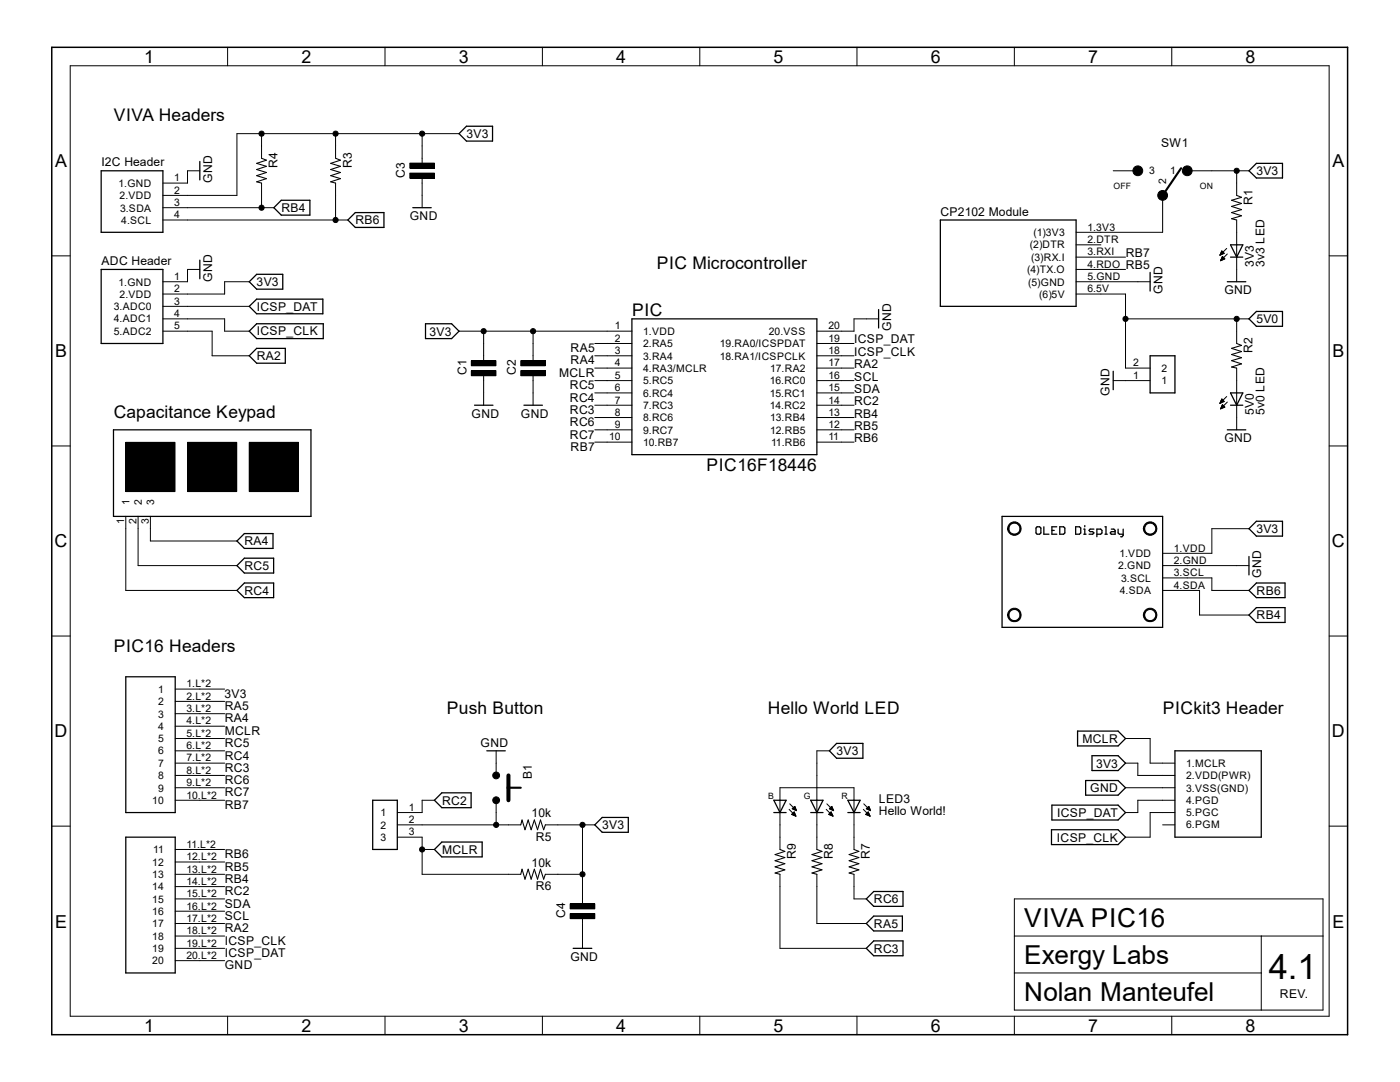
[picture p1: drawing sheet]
<svg xmlns="http://www.w3.org/2000/svg" width="279mm" height="216mm" viewBox="0 0 279 216" stroke-linecap="round" stroke-linejoin="round" font-family="sans-serif">
<g fill="none" stroke="#000" stroke-width=".25">
<path d="M20.2 34.1h12.3v12.3h-12.3zM39.9 32.2v3.7M56.1 40h5.7v2.9h-5.7l-1.4-1.5zM91.6 26.7l1.5-1.5h5.2v3h-5.2zM250.7 32.6h5.2v2.9h-5.2l-1.4-1.4zM20.2 53.8h12.3v14.7h-12.3zM39.9 51.9v3.7M49.7 56.2l1.5-1.5h5.2v3h-5.2zM69.4 43.9l1.5-1.5h5.7v3h-5.7zM82.4 41.4h3.7M187.7 43.9h27.1v17.2h-27.1zM229.5 54.4v3.7"/>
<path d="M244.9 56.2h3.7M245.6 48.9h2.4l-1.2 2.4zM245.6 51.3h2.4M49.7 66.1l1.5-1.5h13.3v3h-13.3zM49.7 61.1l1.5-1.4h13.2v2.9h-13.2zM49.7 71l1.5-1.5h5.7v3h-5.7zM84.9 64.6h5.2l1.5 1.5-1.5 1.5h-5.2zM126.1 63.6h36.9v27.1h-36.9zM175.3 61.8v3.6M222.2 74.1v3.7M229.5 71h5v7.4h-5zM245.6 78.4h2.4l-1.2 2.5z"/>
<path d="M250.7 62.1h5.2v3h-5.2l-1.4-1.5zM22.6 85.8h39.5v17.2h-39.5zM94.7 80.9h3.7M104.6 80.9h3.6M244.9 85.8h3.7M245.6 80.9h2.4M47.3 112.9l1.5-1.5h5.8v2.9h-5.8zM47.3 117.8l1.5-1.5h5.8v3h-5.8zM47.3 107.9l1.5-1.4h5.7v2.9h-5.7zM200 103h32v22.2h-32zM207 105.1h.5l.2 .3v.9l-.2 .3h-.5l-.2-.3v-.9zM208.3 105.1v1.5h1"/>
<path d="M209.9 105.8h.5M210.9 105.1h-1v1.5h1M211.5 105.1h.8l.2 .3v.9l-.2 .3h-.8zM214.7 105.1h.7l.3 .3v.9l-.3 .3h-.7zM216.3 106.6h.4M216.3 105.6h.2v1M216.5 104.9v.2M218.3 105.6h-.7l-.3 .2 .3 .3h.5l.2 .2-.2 .3h-.8M218.9 106.6h.8l.2-.3v-.5l-.2-.2h-.8v1.5M220.5 105.1h.2v1.5M220.5 106.6h.5M221.8 105.6h.5l.2 .2v.8h-.7l-.2-.3 .2-.2h.7"/>
<path d="M223.1 105.6v.7l.3 .3h.8M224.2 105.6v1.2l-.3 .3h-.3M249.3 111v3.7M250.7 116.3h5.8v3h-5.8l-1.4-1.5zM250.7 104h5.2v3h-5.2l-1.4-1.5zM25.1 135h9.9v27.1h-9.9zM250.7 121.2h5.8v3h-5.8l-1.4-1.5zM74.4 159.7h4.9v9.8h-4.9zM88.2 158.2h5.8v3h-5.8l-1.5-1.5zM97.2 149.8h3.6M154.4 159.7h2.5l-1.2 2.4zM161.8 159.7h2.5l-1.3 2.4z"/>
<path d="M167 148.3h5.2v3h-5.2l-1.5-1.5zM169.2 159.7h2.5l-1.3 2.4zM215.1 145.9h8l1.5 1.5-1.5 1.4h-8zM216.7 155.7h6.4l1.5 1.5-1.5 1.5h-6.4zM217.9 150.8h5.2l1.5 1.5-1.5 1.5h-5.2zM234.5 149.8h17.2v17.2h-17.2zM25.1 167h9.9v27.1h-9.9zM88.2 168h8v3h-8l-1.5-1.5zM120.2 163.1h5.2v3h-5.2l-1.5-1.5zM154.4 162.1h2.5M161.8 162.1h2.5M169.2 162.1h2.5"/>
<path d="M172.9 179.4l1.5-1.5h5.8v2.9h-5.8zM209.8 165.6h13.3l1.5 1.4-1.5 1.5h-13.3zM209.9 160.7h13.2l1.5 1.4-1.5 1.5h-13.2zM114.4 189.2h3.7M172.9 184.3l1.5-1.5h5.7v3h-5.7zM174.4 187.7h5.8v3h-5.8l-1.5-1.5z"/>
</g>
<path d="M52.2 31.6l1 .4-2 .6 2 .6-2 .6 2 .6-2 .7 2 .5-2 .7 1 .2M67 31.6l.9 .4-1.9 .6 1.9 .6-1.9 .6 1.9 .6-1.9 .7 1.9 .5-1.9 .7 1 .2M246.8 39l1 .4-2 .6 2 .6-2 .6 2 .6-2 .6 2 .7-2 .5 1 .3M246.8 68.5l1 .4-2 .6 2 .6-2 .6 2 .7-2 .6 2 .6-2 .6 1 .2M103.9 164.6l.3-1 .6 2 .6-2 .6 2 .6-2 .7 2 .6-2 .6 2 .3-1M103.9 174.5l.3-1.1 .6 2 .6-2 .6 2 .6-2 .7 2 .6-2 .6 2 .3-.9M155.7 169.5l.9 .4-1.9 .6 1.9 .6-1.9 .6 1.9 .6-1.9 .7 1.9 .6-1.9 .6 1 .3M163 169.5l1 .4-1.9 .6 1.9 .6-1.9 .6 1.9 .6-1.9 .7 1.9 .6-1.9 .6 .9 .3M170.4 169.5l1 .4-1.9 .6 1.9 .6-1.9 .6 1.9 .6-1.9 .7 1.9 .6-1.9 .6 .9 .3" fill="none" stroke="#000" stroke-width=".21"/>
<g fill="none" stroke="#000" stroke-width=".2">
<path d="M14 13.1h251.3v189.7h-251.3zM45.4 9.4v3.7M76.8 9.4v3.7M108.2 9.4v3.7M139.7 9.4v3.7M171 9.4v3.7M202.4 9.4v3.7M233.8 9.4v3.7M39.9 34.1h-2.5v2.4h-4.9M52.2 26.7v4.9M52.2 36.5v4.9M67 26.7v4.9"/>
<path d="M67 36.5v7.4M81.8 32.6h4.9v1h-4.9zM81.8 34.5h4.9v1.1h-4.9zM84.2 26.7v6.4M84.2 35.1v6.3M91.6 26.7h-44.3v12.3h-14.8M222.2 34.1h4.9M232 39v7.4h-17.2M236.9 34.1h12.4M246.8 34.1v4.9M10.3 51.1h3.7M32.5 41.4h22.2"/>
<path d="M32.5 43.9h36.9M39.9 53.8h-2.5v2.4h-4.9M49.7 56.2h-4.9v2.5h-12.3M214.8 51.3h9.8M214.8 56.2h14.7M214.8 58.7h9.8v14.7h4.9M214.8 48.9h4.9M214.8 53.8h9.8M243.5 50.9h.1M243.5 50.8h.3M243.5 50.7h.5M243.6 50.6h.5"/>
<path d="M243.6 50.5h.7M243.6 52h.1M243.6 51.9h.3M243.7 50.5h.5M243.7 51.8h.4M243.7 50.4h.4M243.7 50.3h.4M243.7 51.7h.6M243.8 50.2h.2M243.8 51.6h.6M243.8 50.1h.1M243.8 51.6h.5"/>
<path d="M243.8 51.5h.5M243.9 51.4h.3M243.9 51.3h.2M243.9 51.2h.1M244.3 50.5l-.5-.4-.3 .8M244.3 50.5l-.8 .4M244.4 51.6l-.4-.4-.4 .8M244.4 51.6l-.8 .4M244.8 49.6l-1.3 1.3M244.9 50.7l-1.3 1.3M246.8 43.9v12.3M265.3 51.1h3.6"/>
<path d="M32.5 66.1h9.8v4.9h7.4M32.5 63.6h12.3v2.5h4.9M32.5 61.1h17.2M91.6 66.1h34.5M94.1 72h4.9v1h-4.9zM94.1 74h4.9v1h-4.9zM96.5 66.1v6.4M96.5 74.5v6.4M103.9 72h4.9v1h-4.9zM103.9 74h4.9v1h-4.9zM106.4 66.1v6.4M106.4 74.5v6.4"/>
<path d="M118.7 68.5h7.4M118.7 71h7.4M118.7 73.4h7.4M118.7 75.9h7.4M118.7 78.4h7.4M163 68.5h7.4M163 71h7.4M163 73.4h7.4M163 75.9h7.4M163 78.4h7.4M175.3 63.6h-4.9v2.5h-7.4M222.2 75.9h7.3"/>
<path d="M224.6 63.6h24.7M243.7 80h.5M243.7 79.9h.4M243.8 79.8h.2M243.8 79.7h.1M243.8 79.6l-.3 .9M243.8 79.6l.5 .5-.8 .4M243.8 79.6h.1M244.8 79.1l-1.3 1.4M246.8 63.6v4.9M246.8 73.4v12.4M10.3 89h3.7"/>
<path d="M25.1 88.3h9.8v9.8h-9.8zM37.4 88.3h9.8v9.8h-9.8zM49.7 88.3h9.9v9.8h-9.9zM118.7 80.9h7.4M118.7 83.3h7.4M118.7 85.8h7.4M118.7 88.2h7.4M163 80.9h7.4M163 83.3h7.4M163 85.8h7.4M163 88.2h7.4M243.5 80.5h.1"/>
<path d="M243.5 80.4h.2M243.5 80.3h.4M243.6 80.2h.5M243.6 81.6h.1M243.6 80.1h.7M243.6 81.5h.2M243.7 81.4h.4M243.7 81.3h.6M243.8 81.2h.6M243.8 81.2h.5M243.8 81.1h.5M243.8 81h.4"/>
<path d="M243.9 80.9h.2M243.9 80.8h.1M244.4 81.2l-.4-.5-.4 .9M244.4 81.2l-.8 .4M244.9 80.2l-1.3 1.4M265.3 89h3.6M25.1 103v14.8h22.2M27.6 103v9.9h19.7M30 103v4.9h17.3M201.4 104.6a1.35 1.35 0 0 1 2.2 .2 1.35 1.35 0 0 1-.8 2 1.35 1.35 0 0 1-1.7-1.3h.2a1.11 1.11 0 0 1 1.5-1.1 1.11 1.11 0 0 1 .4 1.8 1.11 1.11 0 0 1-1.8-.3l-.1-.4h-.2zM228.5 104.6a1.35 1.35 0 0 1 2.2 .2 1.35 1.35 0 0 1-.8 2 1.35 1.35 0 0 1-1.7-1.3h.2a1.11 1.11 0 0 1 1.5-1.1 1.11 1.11 0 0 1 .4 1.8 1.11 1.11 0 0 1-1.8-.3l-.1-.4h-.2zM232 112.9h17.3"/>
<path d="M232 115.3h9.9v2.5h7.4M232 117.8h7.4v4.9h9.9M249.3 105.5h-7.4v4.9h-9.9M10.3 126.9h3.7M35 137.5h9.8M35 140h9.8M201.4 121.8a1.35 1.35 0 0 1 2.2 .2 1.35 1.35 0 0 1-.8 2 1.35 1.35 0 0 1-1.7-1.3h.2a1.11 1.11 0 0 1 1.5-1.1 1.11 1.11 0 0 1 .4 1.8 1.11 1.11 0 0 1-1.8-.3l-.1-.4h-.2zM228.5 121.8a1.35 1.35 0 0 1 2.2 .2 1.35 1.35 0 0 1-.8 2 1.35 1.35 0 0 1-1.7-1.3h.2a1.11 1.11 0 0 1 1.5-1.1 1.11 1.11 0 0 1 .4 1.8 1.11 1.11 0 0 1-1.8-.3l-.1-.4h-.2zM265.3 126.9h3.6M35 152.3h9.8M35 154.7h9.8M35 157.2h9.8"/>
<path d="M35 159.7h9.8M35 142.4h9.8M35 144.9h9.8M35 147.4h9.8M35 149.8h9.8M86.7 159.7h-2.5v2.4h-4.9M99 149.8v4.9M99 159.7v4.9M165.5 149.8h-2.5v19.7M224.6 152.3h2.5v2.4h7.4M224.6 147.4h4.9v4.9h5M224.6 157.2h9.9"/>
<path d="M234.5 159.7h-7.4v2.4h-2.5M10.3 164.8h3.7M35 169.5h9.8M35 172h9.8M35 174.5h9.8M35 176.9h9.8M35 179.4h9.8M79.3 164.6h24.6M79.3 167h4.9v7.5h19.7M84.2 169.5h2.5M108.8 164.6h9.9M108.8 174.5h7.4"/>
<path d="M116.2 164.6v16.2M155.7 169.5v-12.3h14.7v12.3M155.7 174.5v14.7h17.2M157.5 161.5l1.3 1.4M157.6 160.4l1.4 1.4M158 162.5l.5-.5 .3 .9zM158 162.5h.7M158.1 161.4h.7M158.1 162.6h.6M158.1 162.4h.6M158.1 161.4l.5-.5 .4 .9M158.1 161.4l.9 .4"/>
<path d="M158.2 161.3h.6M158.2 162.3h.4M158.3 161.5h.5M158.3 161.2h.4M158.3 162.2h.3M158.3 162.6h.4M158.4 162.1h.1M158.4 161.1h.3M158.5 161.5h.4M158.5 161h.2M158.5 162.1h.1M158.5 162.7h.3"/>
<path d="M158.5 161h.1M158.7 161.6h.2M158.7 162.8h.1M158.9 161.7h.1M163 174.5v9.8h9.9M164.9 161.5l1.3 1.4M165 160.4l1.4 1.4M165.4 162.5h.7M165.5 162.4h.5M165.5 161.4h.7M165.5 162.6h.6M165.5 161.4l.5-.5 .4 .9"/>
<path d="M165.5 161.4l.9 .4M165.6 162.3h.4M165.6 161.3h.6M165.7 161.5h.5M165.7 162.2h.2M165.7 161.2h.4M165.7 162.6h.5M165.7 162.1h.2M165.8 161.1h.3M165.8 162.1h.1M165.9 161.5h.4M165.9 161h.2"/>
<path d="M165.9 162l.3 .9-.8-.4zM165.9 162.7h.3M165.9 161h.1M166.1 161.6h.2M166.1 162.8h.1M166.2 161.7h.1M170.4 174.5v4.9h2.5M172.3 161.5l1.4 1.4M172.4 160.4l1.3 1.4M172.8 162.5l.5-.5 .4 .9zM172.8 162.5h.7M172.9 161.4l.5-.5 .3 .9z"/>
<path d="M172.9 162.6h.6M172.9 162.4h.5M172.9 161.4h.7M173 162.3h.4M173 161.3h.6M173.1 161.5h.5M173.1 161.2h.4M173.1 162.2h.3M173.1 162.6h.4M173.1 162.1h.2M173.1 161.1h.4M173.2 161.5h.5"/>
<path d="M173.2 161h.2M173.2 162.1h.1M173.3 162.7h.3M173.3 161h.1M173.4 161.6h.3M173.5 162.8h.1M173.7 161.7h.1M202.4 179.4h61.6v22.1h-61.6zM232 164.6h2.5M234.5 162.1h-5v4.9h-4.9M265.3 164.8h3.6M35 181.8h9.8"/>
<path d="M35 184.3h9.8M35 186.8h9.8M35 189.2h9.8M35 191.7h9.8M113.8 180.3h4.9v1.1h-4.9zM113.8 182.3h4.9v1h-4.9zM116.2 182.8v6.4M202.4 186.8h61.6M202.4 194.1h49.3M251.7 186.8v14.7M45.4 202.8v3.7M76.8 202.8v3.7"/>
<path d="M108.2 202.8v3.7M139.7 202.8v3.7M171 202.8v3.7M202.4 202.8v3.7M233.8 202.8v3.7"/>
<circle cx="52.2" cy="26.7" r=".51"/>
<circle cx="67" cy="26.7" r=".51"/>
<circle cx="84.2" cy="26.7" r=".51"/>
<circle cx="227.1" cy="34.1" r=".98"/>
<circle cx="232" cy="39" r=".98"/>
<circle cx="236.9" cy="34.1" r=".98"/>
<circle cx="246.8" cy="34.1" r=".51"/>
<circle cx="52.2" cy="41.4" r=".51"/>
<circle cx="67" cy="43.9" r=".51"/>
<circle cx="96.5" cy="66.1" r=".51"/>
<circle cx="106.4" cy="66.1" r=".51"/>
<circle cx="224.6" cy="63.6" r=".51"/>
<circle cx="246.8" cy="63.6" r=".51"/>
<circle cx="99" cy="154.7" r=".68"/>
<circle cx="99" cy="159.7" r=".68"/>
<circle cx="84.2" cy="169.5" r=".51"/>
<circle cx="99" cy="164.6" r=".51"/>
<circle cx="116.2" cy="164.6" r=".51"/>
<circle cx="116.2" cy="174.5" r=".51"/>
</g>
<g fill="#000">
<path d="M81.8 32.6h4.9v1h-4.9z" fill-rule="evenodd"/>
<path d="M81.8 34.5h4.9v1.1h-4.9z" fill-rule="evenodd"/>
<path d="M94.1 72h4.9v1h-4.9z" fill-rule="evenodd"/>
<path d="M94.1 74h4.9v1h-4.9z" fill-rule="evenodd"/>
<path d="M103.9 72h4.9v1h-4.9z" fill-rule="evenodd"/>
<path d="M103.9 74h4.9v1h-4.9z" fill-rule="evenodd"/>
<path d="M25.1 88.3h9.8v9.8h-9.8z" fill-rule="evenodd"/>
<path d="M37.4 88.3h9.8v9.8h-9.8z" fill-rule="evenodd"/>
<path d="M49.7 88.3h9.9v9.8h-9.9z" fill-rule="evenodd"/>
<path d="M201.4 104.6a1.35 1.35 0 0 1 2.2 .2 1.35 1.35 0 0 1-.8 2 1.35 1.35 0 0 1-1.7-1.3h.2a1.11 1.11 0 0 1 1.5-1.1 1.11 1.11 0 0 1 .4 1.8 1.11 1.11 0 0 1-1.8-.3l-.1-.4h-.2z" fill-rule="evenodd"/>
<path d="M228.5 104.6a1.35 1.35 0 0 1 2.2 .2 1.35 1.35 0 0 1-.8 2 1.35 1.35 0 0 1-1.7-1.3h.2a1.11 1.11 0 0 1 1.5-1.1 1.11 1.11 0 0 1 .4 1.8 1.11 1.11 0 0 1-1.8-.3l-.1-.4h-.2z" fill-rule="evenodd"/>
<path d="M201.4 121.8a1.35 1.35 0 0 1 2.2 .2 1.35 1.35 0 0 1-.8 2 1.35 1.35 0 0 1-1.7-1.3h.2a1.11 1.11 0 0 1 1.5-1.1 1.11 1.11 0 0 1 .4 1.8 1.11 1.11 0 0 1-1.8-.3l-.1-.4h-.2z" fill-rule="evenodd"/>
<path d="M228.5 121.8a1.35 1.35 0 0 1 2.2 .2 1.35 1.35 0 0 1-.8 2 1.35 1.35 0 0 1-1.7-1.3h.2a1.11 1.11 0 0 1 1.5-1.1 1.11 1.11 0 0 1 .4 1.8 1.11 1.11 0 0 1-1.8-.3l-.1-.4h-.2z" fill-rule="evenodd"/>
<path d="M113.8 180.3h4.9v1.1h-4.9z" fill-rule="evenodd"/>
<path d="M113.8 182.3h4.9v1h-4.9z" fill-rule="evenodd"/>
<circle cx="52.2" cy="26.7" r=".51"/>
<circle cx="67" cy="26.7" r=".51"/>
<circle cx="84.2" cy="26.7" r=".51"/>
<circle cx="227.1" cy="34.1" r=".98"/>
<circle cx="232" cy="39" r=".98"/>
<circle cx="236.9" cy="34.1" r=".98"/>
<circle cx="246.8" cy="34.1" r=".51"/>
<circle cx="52.2" cy="41.4" r=".51"/>
<circle cx="67" cy="43.9" r=".51"/>
<circle cx="96.5" cy="66.1" r=".51"/>
<circle cx="106.4" cy="66.1" r=".51"/>
<circle cx="224.6" cy="63.6" r=".51"/>
<circle cx="246.8" cy="63.6" r=".51"/>
<circle cx="99" cy="154.7" r=".68"/>
<circle cx="99" cy="159.7" r=".68"/>
<circle cx="84.2" cy="169.5" r=".51"/>
<circle cx="99" cy="164.6" r=".51"/>
<circle cx="116.2" cy="164.6" r=".51"/>
<circle cx="116.2" cy="174.5" r=".51"/>
</g>
<path d="M235.7 33.6l-3.7 5.4M101.5 157.2h2.4" fill="none" stroke="#000" stroke-width=".42"/>
<path d="M101.5 154.7v5" fill="none" stroke="#000" stroke-width=".8"/>
<path d="M10.3 9.4h258.6v197.1h-258.6z" fill="none" stroke="#000" stroke-width=".3"/>
<text font-size="6.9" x="253.2" y="195.4">4.1</text>
<g font-size="5.2">
<text x="204.4" y="184.9">VIVA PIC16</text>
<text x="204.4" y="192.3">Exergy Labs</text>
<text x="204.4" y="199.7">Nolan Manteufel</text>
</g>
<g font-size="3.6">
<text x="28.7" y="12.5">1</text>
<text x="60.2" y="12.5">2</text>
<text x="91.6" y="12.5">3</text>
<text x="123" y="12.5">4</text>
<text x="154.4" y="12.5">5</text>
<text x="185.8" y="12.5">6</text>
<text x="217.2" y="12.5">7</text>
<text x="248.6" y="12.5">8</text>
<text x="11" y="33.4">A</text>
<text x="265.9" y="33.4">A</text>
<text x="11" y="71.3">B</text>
<text x="265.9" y="71.3">B</text>
<text x="10.9" y="109.2">C</text>
<text x="265.8" y="109.2">C</text>
<text x="10.9" y="147.2">D</text>
<text x="265.8" y="147.2">D</text>
<text x="11" y="185.1">E</text>
<text x="265.9" y="185.1">E</text>
<text x="28.7" y="205.9">1</text>
<text x="60.2" y="205.9">2</text>
<text x="91.6" y="205.9">3</text>
<text x="123" y="205.9">4</text>
<text x="154.4" y="205.9">5</text>
<text x="185.8" y="205.9">6</text>
<text x="217.2" y="205.9">7</text>
<text x="248.6" y="205.9">8</text>
</g>
<g font-size="3.5">
<text x="22.7" y="24.2">VIVA Headers</text>
<text x="131.1" y="53.8">PIC Microcontroller</text>
<text x="126.2" y="63.1">PIC</text>
<text x="22.7" y="83.3">Capacitance Keypad</text>
<text x="141" y="93.9">PIC16F18446</text>
<text x="22.7" y="130.1">PIC16 Headers</text>
<text x="89.2" y="142.4">Push Button</text>
<text x="153.2" y="142.4">Hello World LED</text>
<text x="232.1" y="142.4">PICkit3 Header</text>
</g>
<g font-size="2.4">
<text x="93.1" y="27.5">3V3</text>
<text x="231.7" y="29.4">SW1</text>
<text x="20.2" y="33.1">I2C Header</text>
<text x="55.4" y="33.5" transform="rotate(-90 55.4 33.5)">R4</text>
<text x="70.2" y="33.5" transform="rotate(-90 70.2 33.5)">R3</text>
<text x="80.8" y="35.5" transform="rotate(-90 80.8 35.5)">C3</text>
<text x="250.7" y="34.9">3V3</text>
<text x="42.3" y="36.5" transform="rotate(-90 42.3 36.5)">GND</text>
<text x="250" y="40.9" transform="rotate(-90 250 40.9)">R1</text>
<text x="56.2" y="42.3">RB4</text>
<text x="71" y="44.8">RB6</text>
<text x="81.8" y="43.9">GND</text>
<text x="187.7" y="43.2">CP2102 Module</text>
<text x="20.2" y="52.8">ADC Header</text>
<text x="224.7" y="53.8">RB5</text>
<text x="224.7" y="51.3">RB7</text>
<text x="250.2" y="53.3" transform="rotate(-90 250.2 53.3)">3V3</text>
<text x="252.3" y="53.3" transform="rotate(-90 252.3 53.3)">3v3 LED</text>
<text x="42.3" y="56.2" transform="rotate(-90 42.3 56.2)">GND</text>
<text x="51.2" y="57.1">3V3</text>
<text x="232" y="58.6" transform="rotate(-90 232 58.6)">GND</text>
<text x="244.3" y="58.7">GND</text>
<text x="51.3" y="62">ICSP_DAT</text>
<text x="250.7" y="64.5">5V0</text>
<text x="51.3" y="66.9">ICSP_CLK</text>
<text x="51.3" y="71.9">RA2</text>
<text x="85.7" y="67">3V3</text>
<text x="113.9" y="70.3">RA5</text>
<text x="170.5" y="71">ICSP_CLK</text>
<text x="170.5" y="68.5">ICSP_DAT</text>
<text x="177.8" y="66" transform="rotate(-90 177.8 66)">GND</text>
<text x="250" y="70.4" transform="rotate(-90 250 70.4)">R2</text>
<text x="93.1" y="74.9" transform="rotate(-90 93.1 74.9)">C1</text>
<text x="103" y="74.9" transform="rotate(-90 103 74.9)">C2</text>
<text x="111.6" y="75.2">MCLR</text>
<text x="113.7" y="77.7">RC5</text>
<text x="113.9" y="72.7">RA4</text>
<text x="170.5" y="73.4">RA2</text>
<text x="170.5" y="75.9">SCL</text>
<text x="94.1" y="83.3">GND</text>
<text x="104" y="83.3">GND</text>
<text x="113.7" y="80.1">RC4</text>
<text x="113.7" y="82.6">RC3</text>
<text x="170.5" y="83.3">RB4</text>
<text x="170.5" y="78.4">SDA</text>
<text x="170.5" y="80.9">RC2</text>
<text x="221.4" y="79" transform="rotate(-90 221.4 79)">GND</text>
<text x="250.2" y="82.8" transform="rotate(-90 250.2 82.8)">5V0</text>
<text x="252.3" y="82.8" transform="rotate(-90 252.3 82.8)">5v0 LED</text>
<text x="113.7" y="87.5">RC7</text>
<text x="113.7" y="85">RC6</text>
<text x="113.9" y="90">RB7</text>
<text x="170.5" y="85.8">RB5</text>
<text x="170.5" y="88.2">RB6</text>
<text x="244.3" y="88.2">GND</text>
<text x="250.7" y="106.3">3V3</text>
<text x="48.8" y="113.7">RC5</text>
<text x="48.8" y="108.8">RA4</text>
<text x="48.8" y="118.7">RC4</text>
<text x="250.8" y="118.7">RB6</text>
<text x="251.7" y="115.3" transform="rotate(-90 251.7 115.3)">GND</text>
<text x="250.8" y="123.6">RB4</text>
<text x="44.8" y="139.2">3V3</text>
<text x="44.9" y="141.7">RA5</text>
<text x="44.9" y="146.6">MCLR</text>
<text x="44.9" y="149.1">RC5</text>
<text x="44.9" y="144.1">RA4</text>
<text x="95.9" y="149.1">GND</text>
<text x="216" y="148.2">MCLR</text>
<text x="44.9" y="151.6">RC4</text>
<text x="44.9" y="154">RC3</text>
<text x="106.2" y="155.5" transform="rotate(-90 106.2 155.5)">B1</text>
<text x="167" y="150.7">3V3</text>
<text x="218.7" y="153.2">3V3</text>
<text x="44.9" y="161.4">RB7</text>
<text x="44.9" y="158.9">RC7</text>
<text x="44.9" y="156.5">RC6</text>
<text x="88.2" y="160.5">RC2</text>
<text x="175.4" y="160.2">LED3</text>
<text x="217.6" y="158.1">GND</text>
<text x="106.1" y="163.1">10k</text>
<text x="106.9" y="167.8">R5</text>
<text x="120.2" y="165.4">3V3</text>
<text x="175.4" y="162.6">Hello World!</text>
<text x="210.9" y="167.9">ICSP_CLK</text>
<text x="211" y="163">ICSP_DAT</text>
<text x="44.9" y="173.7">RB5</text>
<text x="44.9" y="171.2">RB6</text>
<text x="88.2" y="170.4">MCLR</text>
<text x="106.1" y="173">10k</text>
<text x="158.8" y="171.4" transform="rotate(-90 158.8 171.4)">R9</text>
<text x="166.2" y="171.4" transform="rotate(-90 166.2 171.4)">R8</text>
<text x="173.6" y="171.4" transform="rotate(-90 173.6 171.4)">R7</text>
<text x="44.9" y="176.2">RB4</text>
<text x="44.9" y="178.6">RC2</text>
<text x="106.9" y="177.6">R6</text>
<text x="44.9" y="183.6">SCL</text>
<text x="44.9" y="181.1">SDA</text>
<text x="112.8" y="183.3" transform="rotate(-90 112.8 183.3)">C4</text>
<text x="174.4" y="185.2">RA5</text>
<text x="174.4" y="180.2">RC6</text>
<text x="44.9" y="188.5">ICSP_CLK</text>
<text x="44.9" y="191">ICSP_DAT</text>
<text x="44.9" y="186">RA2</text>
<text x="113.8" y="191.7">GND</text>
<text x="174.4" y="190.1">RC3</text>
<text x="44.9" y="193.4">GND</text>
<text x="255.4" y="199.1">REV.</text>
</g>
<g font-size="2.1">
<text x="229.4" y="34.8">3</text>
<text x="233.5" y="34.8">1</text>
<text x="23.7" y="37.3">1.GND</text>
<text x="23.9" y="39.7">2.VDD</text>
<text x="34.8" y="36.2">1</text>
<text x="34.8" y="38.7">2</text>
<text x="34.8" y="41.1">3</text>
<text x="232.8" y="36.7" transform="rotate(-90 232.8 36.7)">2</text>
<text x="24" y="42.2">3.SDA</text>
<text x="24.2" y="44.7">4.SCL</text>
<text x="34.8" y="43.6">4</text>
<text x="206.3" y="47.1">(1)3V3</text>
<text x="217" y="46">1.3V3</text>
<text x="205.5" y="49.6">(2)DTR</text>
<text x="205.8" y="52">(3)RX.I</text>
<text x="217" y="48.5">2.DTR</text>
<text x="217" y="51">3.RXI</text>
<text x="217" y="53.4">4.RDO</text>
<text x="23.7" y="57">1.GND</text>
<text x="23.9" y="59.4">2.VDD</text>
<text x="34.8" y="55.9">1</text>
<text x="34.8" y="58.3">2</text>
<text x="205" y="54.5">(4)TX.O</text>
<text x="205.2" y="57">(5)GND</text>
<text x="207.4" y="59.4">(6)5V</text>
<text x="217" y="55.9">5.GND</text>
<text x="217" y="58.3">6.5V</text>
<text x="22.7" y="61.9">3.ADC0</text>
<text x="22.7" y="64.3">4.ADC1</text>
<text x="34.8" y="60.8">3</text>
<text x="34.8" y="63.3">4</text>
<text x="34.8" y="65.7">5</text>
<text x="122.7" y="65.7">1</text>
<text x="165.3" y="65.7">20</text>
<text x="22.7" y="66.8">5.ADC2</text>
<text x="122.7" y="68.2">2</text>
<text x="122.7" y="70.7">3</text>
<text x="128.4" y="66.8">1.VDD</text>
<text x="128.4" y="69.3">2.RA5</text>
<text x="128.4" y="71.8">3.RA4</text>
<text x="143.6" y="71.8">18.RA1/ICSPCLK</text>
<text x="143.7" y="69.3">19.RA0/ICSPDAT</text>
<text x="153.5" y="66.8">20.VSS</text>
<text x="165.3" y="68.2">19</text>
<text x="165.3" y="70.7">18</text>
<text x="122.7" y="73.1">4</text>
<text x="122.7" y="75.6">5</text>
<text x="128.4" y="74.2">4.RA3/MCLR</text>
<text x="128.4" y="76.7">5.RC5</text>
<text x="153.6" y="76.7">16.RC0</text>
<text x="153.7" y="74.2">17.RA2</text>
<text x="165.3" y="73.1">17</text>
<text x="165.3" y="75.6">16</text>
<text x="226.1" y="75.6">1</text>
<text x="226.1" y="73.1">2</text>
<text x="231.8" y="76.7">1</text>
<text x="231.8" y="74.2">2</text>
<text x="122.7" y="78.1">6</text>
<text x="122.7" y="80.5">7</text>
<text x="122.7" y="83">8</text>
<text x="128.4" y="79.1">6.RC4</text>
<text x="128.4" y="81.6">7.RC3</text>
<text x="153.6" y="79.1">15.RC1</text>
<text x="153.6" y="81.6">14.RC2</text>
<text x="165.3" y="78.1">15</text>
<text x="165.3" y="80.5">14</text>
<text x="165.3" y="83">13</text>
<text x="121.5" y="87.9">10</text>
<text x="122.7" y="85.4">9</text>
<text x="128.4" y="84.1">8.RC6</text>
<text x="128.4" y="86.5">9.RC7</text>
<text x="128.4" y="89">10.RB7</text>
<text x="153.7" y="84.1">13.RB4</text>
<text x="153.7" y="86.5">12.RB5</text>
<text x="153.9" y="89">11.RB6</text>
<text x="165.3" y="85.4">12</text>
<text x="165.3" y="87.9">11</text>
<text x="25.9" y="100.8" transform="rotate(-90 25.9 100.8)">1</text>
<text x="28.3" y="100.8" transform="rotate(-90 28.3 100.8)">2</text>
<text x="30.8" y="100.8" transform="rotate(-90 30.8 100.8)">3</text>
<text x="24.8" y="104.5" transform="rotate(-90 24.8 104.5)">1</text>
<text x="27.2" y="104.5" transform="rotate(-90 27.2 104.5)">2</text>
<text x="29.7" y="104.5" transform="rotate(-90 29.7 104.5)">3</text>
<text x="223.2" y="113.6">2.GND</text>
<text x="223.4" y="111.2">1.VDD</text>
<text x="234.3" y="110.1">1.VDD</text>
<text x="234.3" y="112.5">2.GND</text>
<text x="223.5" y="118.5">4.SDA</text>
<text x="223.7" y="116.1">3.SCL</text>
<text x="234.3" y="115">3.SCL</text>
<text x="234.3" y="117.4">4.SDA</text>
<text x="37.2" y="137.2">1.L*2</text>
<text x="31.5" y="138.2">1</text>
<text x="31.5" y="140.7">2</text>
<text x="31.5" y="143.2">3</text>
<text x="37.2" y="139.6">2.L*2</text>
<text x="37.2" y="142.1">3.L*2</text>
<text x="31.5" y="145.6">4</text>
<text x="31.5" y="148.1">5</text>
<text x="37.2" y="144.5">4.L*2</text>
<text x="37.2" y="147">5.L*2</text>
<text x="37.2" y="149.5">6.L*2</text>
<text x="31.5" y="150.5">6</text>
<text x="31.5" y="153">7</text>
<text x="31.5" y="155.5">8</text>
<text x="37.2" y="151.9">7.L*2</text>
<text x="37.2" y="154.4">8.L*2</text>
<text x="236.7" y="153">1.MCLR</text>
<text x="236.7" y="155.5">2.VDD(PWR)</text>
<text x="30.4" y="160.4">10</text>
<text x="31.5" y="157.9">9</text>
<text x="37.2" y="156.8">9.L*2</text>
<text x="37.2" y="159.3">10.L*2</text>
<text x="81.6" y="161.8">1</text>
<text x="236.7" y="157.9">3.VSS(GND)</text>
<text x="236.7" y="160.4">4.PGD</text>
<text x="75.9" y="162.9">1</text>
<text x="75.9" y="165.4">2</text>
<text x="75.9" y="167.8">3</text>
<text x="81.6" y="164.3">2</text>
<text x="81.6" y="166.7">3</text>
<text x="236.7" y="162.9">5.PGC</text>
<text x="236.7" y="165.3">6.PGM</text>
<text x="30.4" y="172.7">12</text>
<text x="30.6" y="170.3">11</text>
<text x="37.2" y="169.2">11.L*2</text>
<text x="37.2" y="171.6">12.L*2</text>
<text x="30.4" y="175.2">13</text>
<text x="30.4" y="177.6">14</text>
<text x="37.2" y="174.1">13.L*2</text>
<text x="37.2" y="176.6">14.L*2</text>
<text x="37.2" y="179">15.L*2</text>
<text x="30.4" y="180.1">15</text>
<text x="30.4" y="182.6">16</text>
<text x="30.4" y="185">17</text>
<text x="37.2" y="181.5">16.L*2</text>
<text x="37.2" y="183.9">17.L*2</text>
<text x="30.4" y="187.5">18</text>
<text x="30.4" y="190">19</text>
<text x="37.2" y="186.4">18.L*2</text>
<text x="37.2" y="188.9">19.L*2</text>
<text x="37.2" y="191.3">20.L*2</text>
<text x="30.4" y="192.4">20</text>
</g>
<g font-size="1.7">
<text x="222.2" y="37.8">OFF</text>
<text x="239.4" y="37.8">ON</text>
<text x="153.3" y="159.4">B</text>
<text x="160.4" y="159.4">G</text>
<text x="167.9" y="159.4">R</text>
</g>
</svg>
